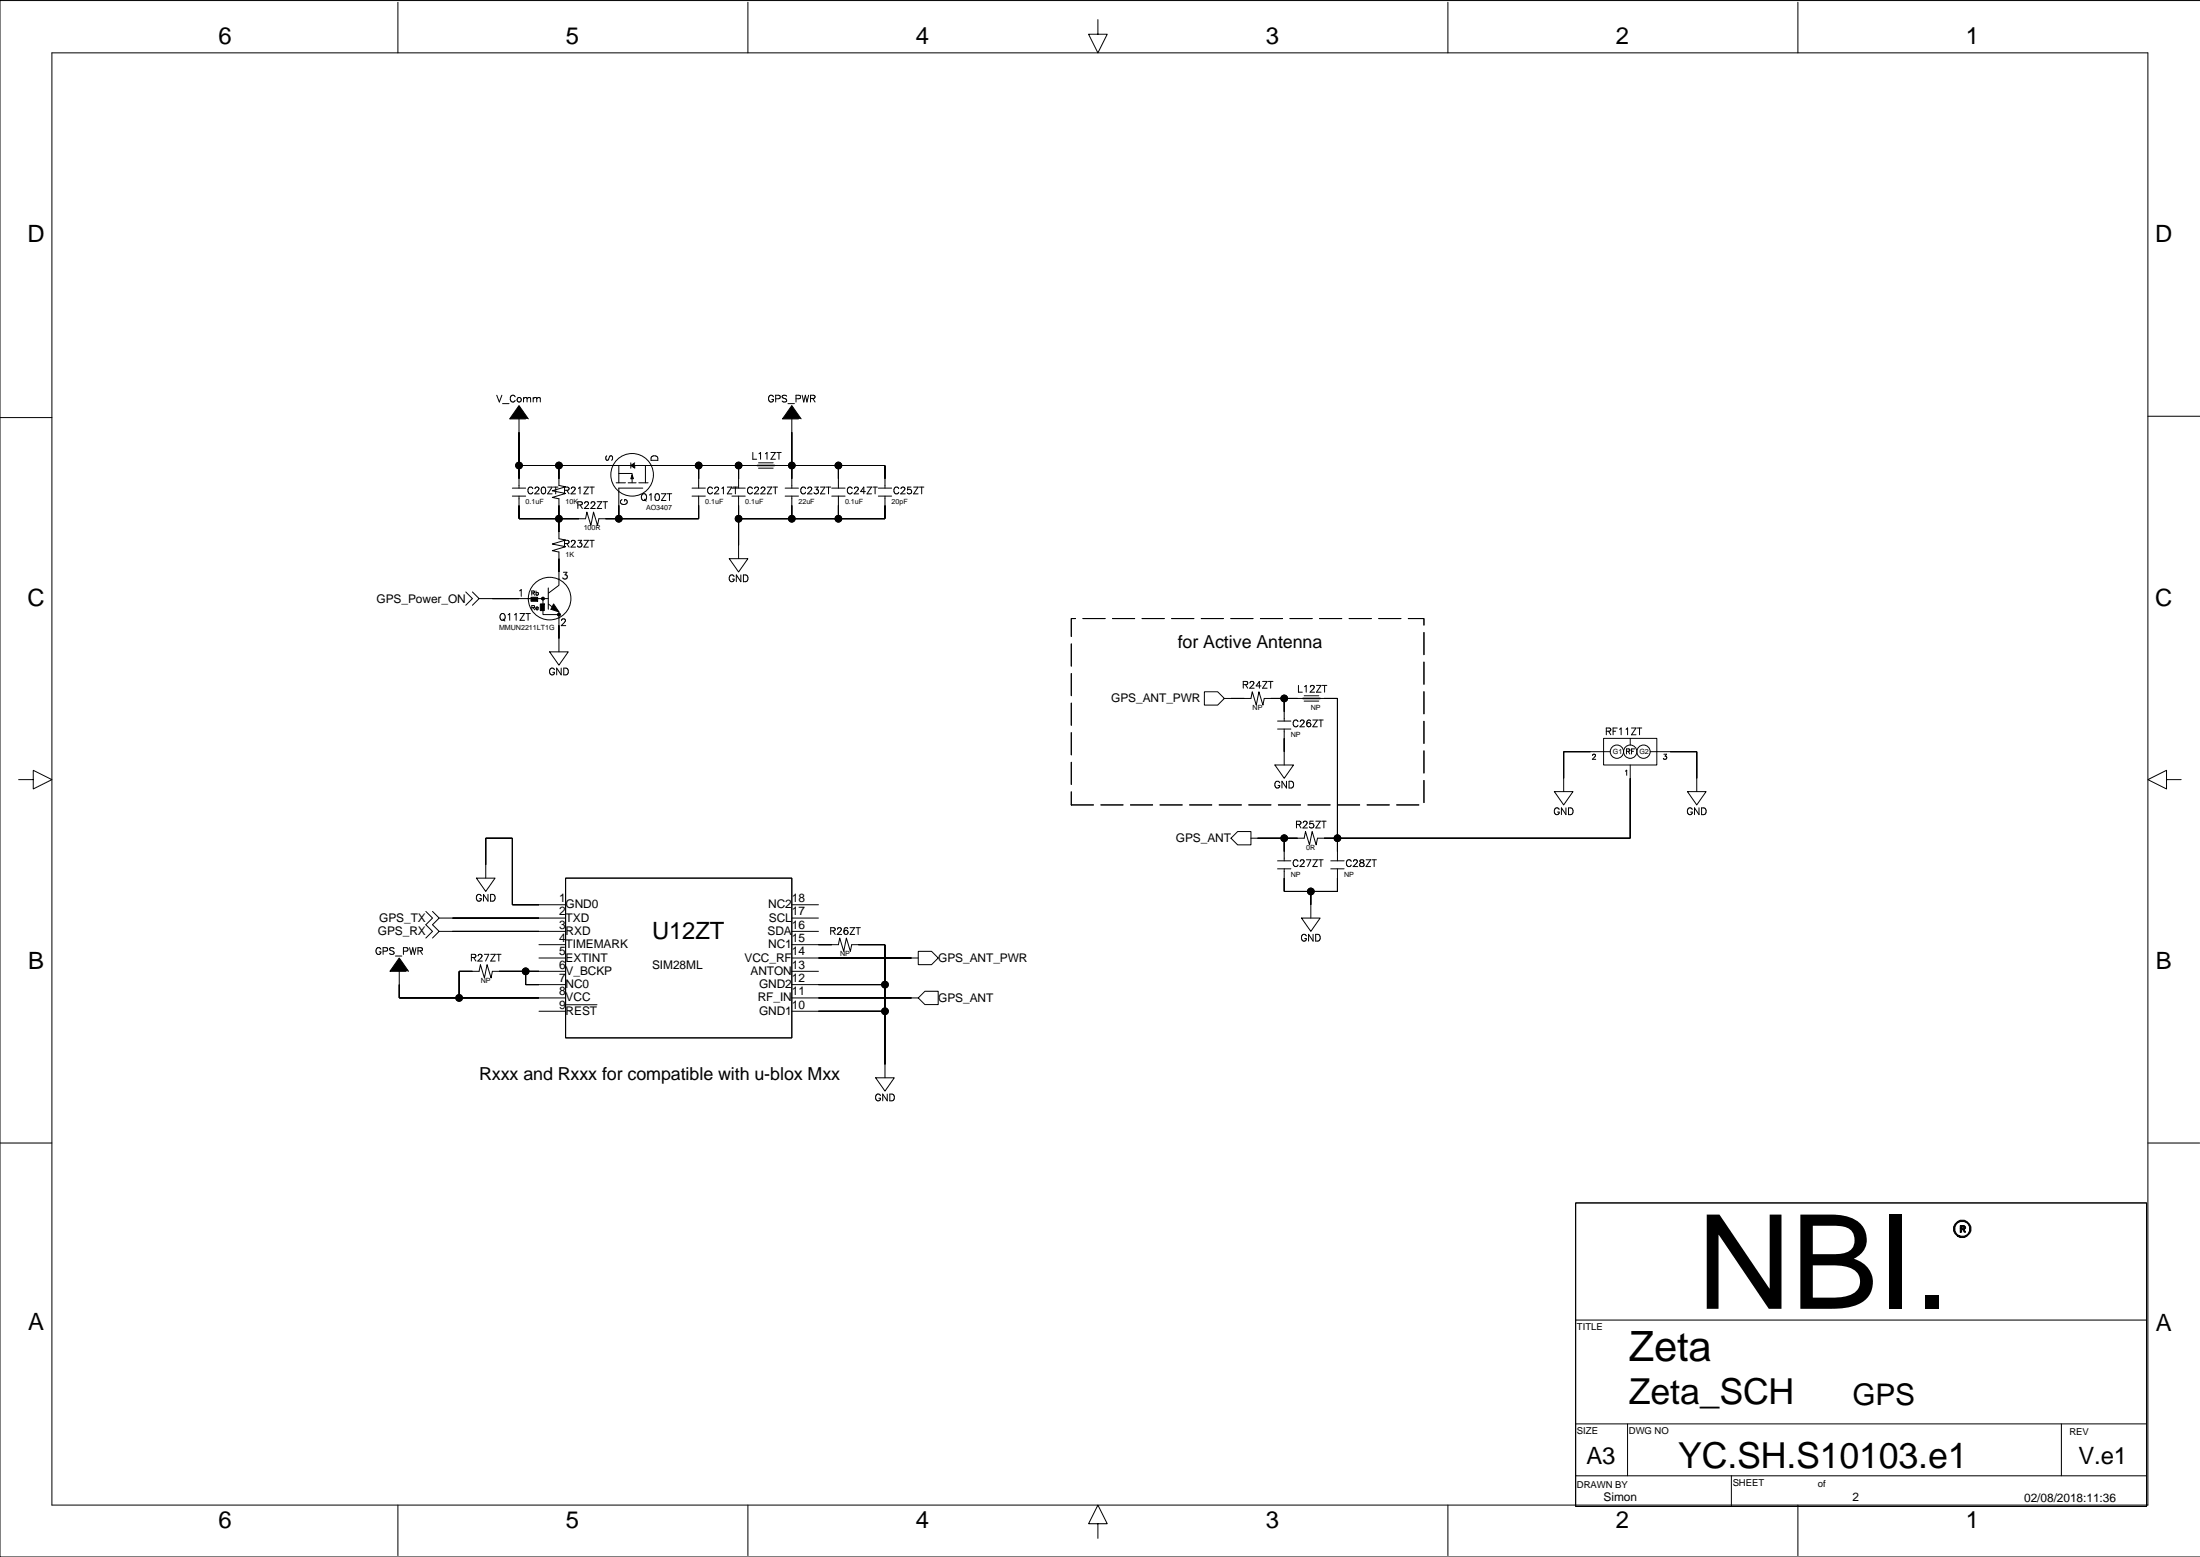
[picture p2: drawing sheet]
<svg xmlns="http://www.w3.org/2000/svg" width="420mm" height="297mm" viewBox="0 0 420 297" stroke-linecap="round" stroke-linejoin="round" font-family="sans-serif">
<g fill="none" stroke="#000" stroke-width=".19">
<path d="M9.9 10.1h400v277h-400zM75.9 .4v9.7M142.7 .4v9.7M209.5 3.7v2.8h1.8l-1.8 3.6-1.8-3.6h1.8M276.3 .4v9.7M343.1 .4v9.7M419.9 .1h-419.9v296.9h419.9M0 79.7h9.9M99 79.9v13.2M151.1 79.9v13.2M409.9 79.4h9.9M97.8 93.1h2.5"/>
<path d="M97.8 94.6h2.5M99 94.6v4.4h12.7l.3-1.3 .8 2.5 .5-2.5 .7 2.5 .3-1.2h19v-4.4M99 88.8h17.8M106.7 88.8v3.8l1.2 .3-2.5 .7 2.5 .5-2.5 .8 1.3 .3v7.6l1.2 .2-2.5 .8 2.5 .5-2.5 .8 1.3 .2v6.4l-2.1 1.5M116.6 88.8h1.5v3.3M117.6 92.1h1.8M118.1 90.3h2.5v1.8M118.1 88.8h5.1M119.9 92.1h1.5M120.4 88.3v1M121.9 92.1h1.8M122.7 93.1h-4.6v5.9"/>
<path d="M124.4 88.8h20.3M124.7 88.8h-1.5v3.3M132.1 93.1h2.5M132.1 94.6h2.5M133.3 88.8v4.3M139.7 93.1h2.5M139.7 94.6h2.5M140.9 88.8v3.8M140.9 94.6v12M144.7 88.3h2.8M144.7 89.3h2.8M147.3 88.8h21.6v4.3"/>
<path d="M149.8 93.1h2.6M149.8 94.6h2.6M151.1 94.6v4.4M158.7 93.1h2.6M158.7 94.6h2.6M160 88.8v4.3M160 94.6v4.4M167.6 93.1h2.5M167.6 94.6h2.5M168.9 94.6v4.4h-28M88.9 112.9l1.2 1.3-1.2 1.3M90.1 112.9l1.3 1.3-1.3 1.3"/>
<path d="M91.4 114.2h13.2M103.6 114.2v3h3.1M104.6 115.2l2.1 1.5v1.3M104.6 112.2v4M106.7 119.3v5.1M139.2 106.6h3.5l-1.8 2.5zM104.9 124.4h3.5l-1.7 2.5zM229.8 132h2.6l1.2 1.2-1.2 1.3h-2.6zM233.6 133.2h5.1l.3-1.2 .7 2.5 .5-2.5 .8 2.5 .2-1.3h7.7M243.8 137.6h2.5M243.8 139.1h2.5M245.1 133.2v4.4"/>
<path d="M245.1 139.1v6.8M248.9 132.7h2.8M248.9 133.8h2.8M251.4 133.2h3.8v31M3.6 148.7h2.7v-1.7l3.6 1.7-3.6 1.8v-1.8M236.2 158.6h2.5v2.6h-2.5l-1.3-1.3zM243.3 145.9h3.5l-1.7 2.6zM245.1 159.9v4.3M296.6 151h3.6l-1.8 2.6zM306 140.9h10.2v5h-10.2zM307.3 143.4h-8.9v7.6M311.1 145.9v14h-59.7l-.3 1.3-.7-2.6-.5 2.6-.8-2.6-.2 1.3h-10.2"/>
<path d="M311.1 140.9v1.2M314.9 143.4h8.9v7.6M322 151h3.6l-1.8 2.6zM413.4 148.7v-1.7l-3.5 1.7 3.5 1.8v-1.8h2.8M81.3 173.9l1.2 1.2-1.2 1.3 1.2 1.3-1.2 1.3M82.5 173.9l1.3 1.2-1.3 1.3 1.3 1.3-1.3 1.3M83.8 175.1h24.1M83.8 177.7h24.1M90.9 167.5h3.6l-1.8 2.6zM92.7 167.5v-7.6h5.1v12.7h10.1M107.9 167.5h43.2v30.5h-43.2zM151.1 172.6h5.1"/>
<path d="M151.1 175.1h5.1M151.1 177.7h5.1M243.8 164.2h2.5M243.8 165.8h2.5M245.1 165.8v4.3h10.1v-4.3M248.4 175.1h3.5l-1.8 2.6zM250.1 170.1v5M253.9 164.2h2.6M253.9 165.8h2.6M76.2 185.3v5.1h31.7M100.3 185.3v2.5h7.6M102.8 180.2h5.1"/>
<path d="M102.8 182.8h5.1M102.8 192.9h5.1M107.9 185.3h-13.9l-.3 1.3-.8-2.6-.5 2.6-.7-2.6-.3 1.3h-3.8v5.1M107.9 191.7h6M151.1 180.2h8.9l.2-1.2 .8 2.5 .5-2.5 .8 2.5 .2-1.3h6.4v25.4M151.1 182.8h24.1M151.1 185.3h5.1M151.1 187.8h17.8M151.1 190.4h24.1M151.1 192.9h17.8M175.2 181.5h2.6l1.2 1.3-1.2 1.2h-2.6zM175.2 190.4l1.3-1.3h2.5v2.6h-2.5z"/>
<path d="M0 218.1h9.9M167.1 205.6h3.5l-1.7 2.6zM409.9 218.1h9.9M300.7 229.5h108.9v57.9h-108.9zM300.7 251.8h108.9M300.7 271.6h108.9M310.6 271.6v9.9M393.4 271.6v9.9M75.9 287.1v9.7M142.7 287.1v9.7M209.5 290.7h1.8l-1.8-3.6-1.8 3.6h1.8v2.8M276.3 287.1v9.7"/>
<path d="M300.7 281.5h108.9M330.4 281.5v5.9M343.1 287.1v9.7"/>
<circle cx="99" cy="88.8" r=".63"/>
<circle cx="106.7" cy="99" r=".63"/>
<circle cx="106.7" cy="88.8" r=".63"/>
<circle cx="118.1" cy="99" r=".63"/>
<circle cx="120.6" cy="90.6" r="4.1"/>
<circle cx="133.3" cy="88.8" r=".63"/>
<circle cx="140.9" cy="99" r=".63"/>
<circle cx="140.9" cy="88.8" r=".63"/>
<circle cx="151.1" cy="99" r=".63"/>
<circle cx="151.1" cy="88.8" r=".63"/>
<circle cx="160" cy="99" r=".63"/>
<circle cx="160" cy="88.8" r=".63"/>
<circle cx="103.6" cy="114.2" r=".25"/>
<circle cx="104.9" cy="114.2" r="4.1"/>
<circle cx="106.7" cy="117.2" r=".25"/>
<circle cx="245.1" cy="133.2" r=".63"/>
<circle cx="245.1" cy="159.9" r=".63"/>
<circle cx="255.2" cy="159.9" r=".63"/>
<circle cx="308.5" cy="143.4" r="1.27"/>
<circle cx="311.1" cy="143.4" r="1.27"/>
<circle cx="313.6" cy="143.4" r="1.27"/>
<circle cx="250.1" cy="170.1" r=".63"/>
<circle cx="87.6" cy="190.4" r=".63"/>
<circle cx="100.3" cy="185.3" r=".63"/>
<circle cx="168.9" cy="187.8" r=".63"/>
<circle cx="168.9" cy="192.9" r=".63"/>
</g>
<g fill="#000" stroke="#000" stroke-width=".19">
<path d="M99 77.4l1.8 2.5h-3.5z" fill-rule="evenodd"/>
<path d="M151.1 77.4l1.8 2.5h-3.6z" fill-rule="evenodd"/>
<path d="M99 96.4v2.6z" fill-rule="evenodd"/>
<path d="M99 82.5v6.3z" fill-rule="evenodd"/>
<path d="M99 88.8v2.5z" fill-rule="evenodd"/>
<path d="M106.7 99v2.5z" fill-rule="evenodd"/>
<path d="M106.7 96.4v2.6z" fill-rule="evenodd"/>
<path d="M99 99h7.7z" fill-rule="evenodd"/>
<path d="M106.7 88.8v2.5z" fill-rule="evenodd"/>
<path d="M99 88.8h7.7z" fill-rule="evenodd"/>
<path d="M106.7 99h3.8z" fill-rule="evenodd"/>
<path d="M106.7 88.8h8.8z" fill-rule="evenodd"/>
<path d="M115.5 99h2.6z" fill-rule="evenodd"/>
<path d="M118.1 96.4v2.6z" fill-rule="evenodd"/>
<path d="M120.6 90.6l.3 .7h-.5z" fill-rule="evenodd"/>
<path d="M120.4 88.8l.7-.5v1z" fill-rule="evenodd"/>
<path d="M133.3 96.4v2.6z" fill-rule="evenodd"/>
<path d="M118.1 99h15.2z" fill-rule="evenodd"/>
<path d="M133.3 88.8v2.5z" fill-rule="evenodd"/>
<path d="M125.7 88.8h7.6z" fill-rule="evenodd"/>
<path d="M140.9 88.8v2.5z" fill-rule="evenodd"/>
<path d="M133.3 88.8h7.6z" fill-rule="evenodd"/>
<path d="M140.9 99v5z" fill-rule="evenodd"/>
<path d="M140.9 96.4v2.6z" fill-rule="evenodd"/>
<path d="M140.9 88.8h2.6z" fill-rule="evenodd"/>
<path d="M140.9 99h10.2z" fill-rule="evenodd"/>
<path d="M151.1 96.4v2.6z" fill-rule="evenodd"/>
<path d="M151.1 88.8v2.5z" fill-rule="evenodd"/>
<path d="M148.6 88.8h2.5z" fill-rule="evenodd"/>
<path d="M151.1 82.5v6.3z" fill-rule="evenodd"/>
<path d="M160 96.4v2.6z" fill-rule="evenodd"/>
<path d="M151.1 99h8.9z" fill-rule="evenodd"/>
<path d="M160 88.8v2.5z" fill-rule="evenodd"/>
<path d="M151.1 88.8h8.9z" fill-rule="evenodd"/>
<path d="M168.9 96.4v2.6z" fill-rule="evenodd"/>
<path d="M160 99h8.9z" fill-rule="evenodd"/>
<path d="M168.9 88.8v2.5z" fill-rule="evenodd"/>
<path d="M160 88.8h8.9z" fill-rule="evenodd"/>
<path d="M94 114.2h5z" fill-rule="evenodd"/>
<path d="M101.3 113.9h1.3v.8h-1.3z" fill-rule="evenodd"/>
<path d="M103.1 115.2h.8v1.3h-.8z" fill-rule="evenodd"/>
<path d="M105.6 115.2l1.1 1.5-1.6-.5z" fill-rule="evenodd"/>
<path d="M106.7 106.6v2.5z" fill-rule="evenodd"/>
<path d="M106.7 119.3v2.5z" fill-rule="evenodd"/>
<path d="M234.9 133.2h2.5z" fill-rule="evenodd"/>
<path d="M242.5 133.2h2.6z" fill-rule="evenodd"/>
<path d="M245.1 133.2v2.6z" fill-rule="evenodd"/>
<path d="M245.1 133.2h2.5z" fill-rule="evenodd"/>
<path d="M252.7 133.2h2.5z" fill-rule="evenodd"/>
<path d="M255.2 133.2v26.7z" fill-rule="evenodd"/>
<path d="M92.7 159.9v5.1z" fill-rule="evenodd"/>
<path d="M92.7 159.9h5.1z" fill-rule="evenodd"/>
<path d="M97.8 159.9v12.7z" fill-rule="evenodd"/>
<path d="M245.1 159.9v2.5z" fill-rule="evenodd"/>
<path d="M240 159.9h5.1z" fill-rule="evenodd"/>
<path d="M245.1 140.9v2.5z" fill-rule="evenodd"/>
<path d="M245.1 159.9h2.5z" fill-rule="evenodd"/>
<path d="M252.7 159.9h2.5z" fill-rule="evenodd"/>
<path d="M255.2 159.9v2.5z" fill-rule="evenodd"/>
<path d="M298.4 143.4v5.1z" fill-rule="evenodd"/>
<path d="M298.4 143.4h5.1z" fill-rule="evenodd"/>
<path d="M311.1 148.5v11.4z" fill-rule="evenodd"/>
<path d="M255.2 159.9h55.9z" fill-rule="evenodd"/>
<path d="M323.8 143.4v5.1z" fill-rule="evenodd"/>
<path d="M318.7 143.4h5.1z" fill-rule="evenodd"/>
<path d="M86.3 175.1h16.5z" fill-rule="evenodd"/>
<path d="M86.3 177.7h16.5z" fill-rule="evenodd"/>
<path d="M97.8 172.6h5z" fill-rule="evenodd"/>
<path d="M245.1 167.5v2.6z" fill-rule="evenodd"/>
<path d="M250.1 170.1v2.5z" fill-rule="evenodd"/>
<path d="M245.1 170.1h5z" fill-rule="evenodd"/>
<path d="M250.1 170.1h5.1z" fill-rule="evenodd"/>
<path d="M255.2 167.5v2.6z" fill-rule="evenodd"/>
<path d="M76.2 187.8v2.6z" fill-rule="evenodd"/>
<path d="M76.2 182.8l1.8 2.5h-3.6z" fill-rule="evenodd"/>
<path d="M87.6 185.3v5.1z" fill-rule="evenodd"/>
<path d="M76.2 190.4h11.4z" fill-rule="evenodd"/>
<path d="M87.6 185.3h2.5z" fill-rule="evenodd"/>
<path d="M100.3 185.3v2.5z" fill-rule="evenodd"/>
<path d="M95.2 185.3h5.1z" fill-rule="evenodd"/>
<path d="M100.3 187.8h2.5z" fill-rule="evenodd"/>
<path d="M100.3 185.3h2.5z" fill-rule="evenodd"/>
<path d="M87.6 190.4h15.2z" fill-rule="evenodd"/>
<path d="M156.2 180.2h2.5z" fill-rule="evenodd"/>
<path d="M168.9 187.8v5.1z" fill-rule="evenodd"/>
<path d="M168.9 180.2v7.6z" fill-rule="evenodd"/>
<path d="M156.2 187.8h12.7z" fill-rule="evenodd"/>
<path d="M156.2 192.9h12.7z" fill-rule="evenodd"/>
<path d="M163.8 180.2h5.1z" fill-rule="evenodd"/>
<path d="M168.9 192.9v10.2z" fill-rule="evenodd"/>
<path d="M156.2 182.8h17.8z" fill-rule="evenodd"/>
<path d="M156.2 190.4h17.8z" fill-rule="evenodd"/>
<path d="M374.1 233.8h.7l.3 .3v.2l-.3 .3 .3 .5h-.3l-.2-.5h-.3v.5h-.2v-.8h.7v-.2h-.5v.2h-.2z" fill-rule="evenodd"/>
<path d="M373 233.6a1.67 1.67 0 0 1 2.4-.6 1.67 1.67 0 0 1 .5 2.3 1.67 1.67 0 0 1-2.4 .5h1.3a1.45 1.45 0 0 0 .8-2.2 1.45 1.45 0 0 0-2.3 0 1.45 1.45 0 0 0 .8 2.2h-.6a1.57 1.57 0 0 1-.5-2.2z" fill-rule="evenodd"/>
<circle cx="99" cy="88.8" r=".63"/>
<circle cx="106.7" cy="99" r=".63"/>
<circle cx="106.7" cy="88.8" r=".63"/>
<circle cx="118.1" cy="99" r=".63"/>
<circle cx="133.3" cy="88.8" r=".63"/>
<circle cx="140.9" cy="99" r=".63"/>
<circle cx="140.9" cy="88.8" r=".63"/>
<circle cx="151.1" cy="99" r=".63"/>
<circle cx="151.1" cy="88.8" r=".63"/>
<circle cx="160" cy="99" r=".63"/>
<circle cx="160" cy="88.8" r=".63"/>
<circle cx="103.6" cy="114.2" r=".25"/>
<circle cx="106.7" cy="117.2" r=".25"/>
<circle cx="245.1" cy="133.2" r=".63"/>
<circle cx="245.1" cy="159.9" r=".63"/>
<circle cx="255.2" cy="159.9" r=".63"/>
<circle cx="250.1" cy="170.1" r=".63"/>
<circle cx="87.6" cy="190.4" r=".63"/>
<circle cx="100.3" cy="185.3" r=".63"/>
<circle cx="168.9" cy="187.8" r=".63"/>
<circle cx="168.9" cy="192.9" r=".63"/>
</g>
<path d="M144.5 88.8h3.3M248.6 133.2h3.3" fill="none" stroke="#000" stroke-width=".3"/>
<path d="M204.4 118h67.3v35.6h-67.3z" fill="none" stroke="#000" stroke-width=".19" stroke-dasharray="4.2 1.4"/>
<text font-size="25" x="323.8" y="249.7">NBI.</text>
<text font-size="8" x="310.8" y="259.7">Zeta</text>
<g font-size="6.8">
<text x="310.8" y="267.8">Zeta_SCH</text>
<text x="320.2" y="280">YC.SH.S10103.e1</text>
</g>
<text font-size="5.7" x="353.5" y="268.1">GPS</text>
<g font-size="4.6">
<text x="41.7" y="8.4">6</text>
<text x="107.9" y="8.4">5</text>
<text x="174.7" y="8.4">4</text>
<text x="241.5" y="8.4">3</text>
<text x="308.3" y="8.4">2</text>
<text x="375.1" y="8.4">1</text>
<text x="5.2" y="46.2">D</text>
<text x="411.3" y="46.2">D</text>
<text x="5.2" y="115.6">C</text>
<text x="411.3" y="115.6">C</text>
<text x="124.4" y="179.2">U12ZT</text>
<text x="5.4" y="184.9">B</text>
<text x="411.4" y="184.9">B</text>
<text x="5.4" y="253.7">A</text>
<text x="411.4" y="254">A</text>
<text x="302.7" y="279.3">A3</text>
<text x="396.6" y="279.3">V.e1</text>
<text x="41.7" y="291.5">6</text>
<text x="107.9" y="291.5">5</text>
<text x="174.7" y="291.5">4</text>
<text x="241.5" y="291.5">3</text>
<text x="308.3" y="291.5">2</text>
<text x="375.1" y="291.5">1</text>
</g>
<g font-size="3.4">
<text x="224.7" y="123.6">for Active Antenna</text>
<text x="91.4" y="206.1">Rxxx and Rxxx for compatible with u-blox Mxx</text>
</g>
<g font-size="2.3">
<text x="71.8" y="115">GPS_Power_ON</text>
<text x="212" y="134">GPS_ANT_PWR</text>
<text x="224.4" y="160.7">GPS_ANT</text>
<text x="106.7" y="172.1">1</text>
<text x="107.9" y="173.3">GND0</text>
<text x="146.6" y="173.3">NC2</text>
<text x="151.1" y="172.1">18</text>
<text x="72.1" y="178.4">GPS_RX</text>
<text x="72.4" y="175.9">GPS_TX</text>
<text x="106.7" y="179.7">4</text>
<text x="106.7" y="177.2">3</text>
<text x="106.7" y="174.6">2</text>
<text x="107.9" y="175.8">TXD</text>
<text x="107.9" y="178.4">RXD</text>
<text x="146.5" y="178.4">SDA</text>
<text x="146.7" y="175.8">SCL</text>
<text x="151.1" y="179.7">15</text>
<text x="151.1" y="174.6">17</text>
<text x="151.1" y="177.2">16</text>
<text x="106.7" y="182.2">5</text>
<text x="106.7" y="184.8">6</text>
<text x="107.9" y="180.9">TIMEMARK</text>
<text x="107.9" y="183.4">EXTINT</text>
<text x="107.9" y="186">V_BCKP</text>
<text x="124.4" y="184.8">SIM28ML</text>
<text x="142.1" y="183.4">VCC_RF</text>
<text x="143.2" y="186">ANTON</text>
<text x="146.6" y="180.9">NC1</text>
<text x="151.1" y="184.8">13</text>
<text x="151.1" y="182.2">14</text>
<text x="179" y="183.5">GPS_ANT_PWR</text>
<text x="106.7" y="189.9">8</text>
<text x="106.7" y="187.3">7</text>
<text x="107.9" y="188.5">NC0</text>
<text x="107.9" y="191.1">VCC</text>
<text x="144.6" y="191.1">RF_IN</text>
<text x="144.8" y="188.5">GND2</text>
<text x="151.1" y="189.9">11</text>
<text x="151.1" y="187.3">12</text>
<text x="179" y="191.1">GPS_ANT</text>
<text x="106.7" y="192.4">9</text>
<text x="107.9" y="193.6">REST</text>
<text x="144.8" y="193.6">GND1</text>
<text x="151.1" y="192.4">10</text>
<text x="306" y="286.3">Simon</text>
<text x="353.5" y="286.3">2</text>
<text x="386.3" y="286.6">02/08/2018:11:36</text>
</g>
<g font-size="1.8">
<text x="94.7" y="76.3">V_Comm</text>
<text x="146.5" y="76.3">GPS_PWR</text>
<text x="116.7" y="88" transform="rotate(-90 116.7 88)">S</text>
<text x="125.3" y="88.1" transform="rotate(-90 125.3 88.1)">D</text>
<text x="143.4" y="87.2">L11ZT</text>
<text x="100.6" y="93.8">C20ZT R21ZT</text>
<text x="122.2" y="95.1">Q10ZT</text>
<text x="134.8" y="93.8">C21ZT</text>
<text x="142.5" y="93.8">C22ZT</text>
<text x="152.6" y="93.8">C23ZT</text>
<text x="161.5" y="93.8">C24ZT</text>
<text x="170.4" y="93.8">C25ZT</text>
<text x="110" y="96.6">R22ZT</text>
<text x="119.5" y="96.4" transform="rotate(-90 119.5 96.4)">G</text>
<text x="107.5" y="104">R23ZT</text>
<text x="98.8" y="113.4">1</text>
<text x="107.2" y="110.1">3</text>
<text x="139" y="110.6">GND</text>
<text x="95.2" y="118">Q11ZT</text>
<text x="106.9" y="119">2</text>
<text x="104.7" y="128.4">GND</text>
<text x="237" y="130.9">R24ZT</text>
<text x="247.5" y="131.7">L12ZT</text>
<text x="246.6" y="138.3">C26ZT</text>
<text x="306.3" y="139.8">RF11ZT</text>
<text x="243.1" y="149.9">GND</text>
<text x="296.4" y="155">GND</text>
<text x="321.8" y="155">GND</text>
<text x="247.1" y="157.6">R25ZT</text>
<text x="246.6" y="164.9">C27ZT</text>
<text x="256.7" y="164.9">C28ZT</text>
<text x="90.7" y="171.5">GND</text>
<text x="158.3" y="177.9">R26ZT</text>
<text x="248.2" y="179.2">GND</text>
<text x="71.6" y="181.7">GPS_PWR</text>
<text x="89.7" y="183">R27ZT</text>
<text x="166.9" y="209.6">GND</text>
<text x="300.9" y="253.7">TITLE</text>
<text x="300.9" y="273.5">SIZE</text>
<text x="310.8" y="273.5">DWG NO</text>
<text x="394.9" y="273.8">REV</text>
<text x="300.9" y="283.9">DRAWN BY</text>
<text x="330.6" y="283.4">SHEET</text>
<text x="346.9" y="283.6">of</text>
</g>
<g font-size="1.4">
<text x="100.3" y="96.1">0.1uF</text>
<text x="107.9" y="96.1">10K</text>
<text x="111.4" y="101.2">100R</text>
<text x="123.3" y="97.4">AO3407</text>
<text x="134.6" y="96.1">0.1uF</text>
<text x="142.2" y="96.1">0.1uF</text>
<text x="152.4" y="96.1">22uF</text>
<text x="161.3" y="96.1">0.1uF</text>
<text x="170.1" y="96.1">20pF</text>
<text x="107.9" y="106.3">1K</text>
<text x="95.2" y="120.2">MMUN2211LT1G</text>
<text x="239" y="135.5">NP</text>
<text x="250.1" y="135.5">NP</text>
<text x="246.3" y="140.6">NP</text>
<text x="307.8" y="143.8">G1</text>
<text x="310.2" y="143.5">RF</text>
<text x="312.8" y="143.8">G2</text>
<text x="303.7" y="144.5">2</text>
<text x="309.9" y="147.5">1</text>
<text x="317.3" y="144.5">3</text>
<text x="246.3" y="167.2">NP</text>
<text x="249.3" y="162.1">0R</text>
<text x="256.5" y="167.2">NP</text>
<text x="160.3" y="182.5">NP</text>
<text x="91.7" y="187.5">NP</text>
</g>
<g font-size="1.1">
<text x="101.3" y="113.3">Rb</text>
<text x="101.3" y="116.1">Re</text>
</g>
</svg>
